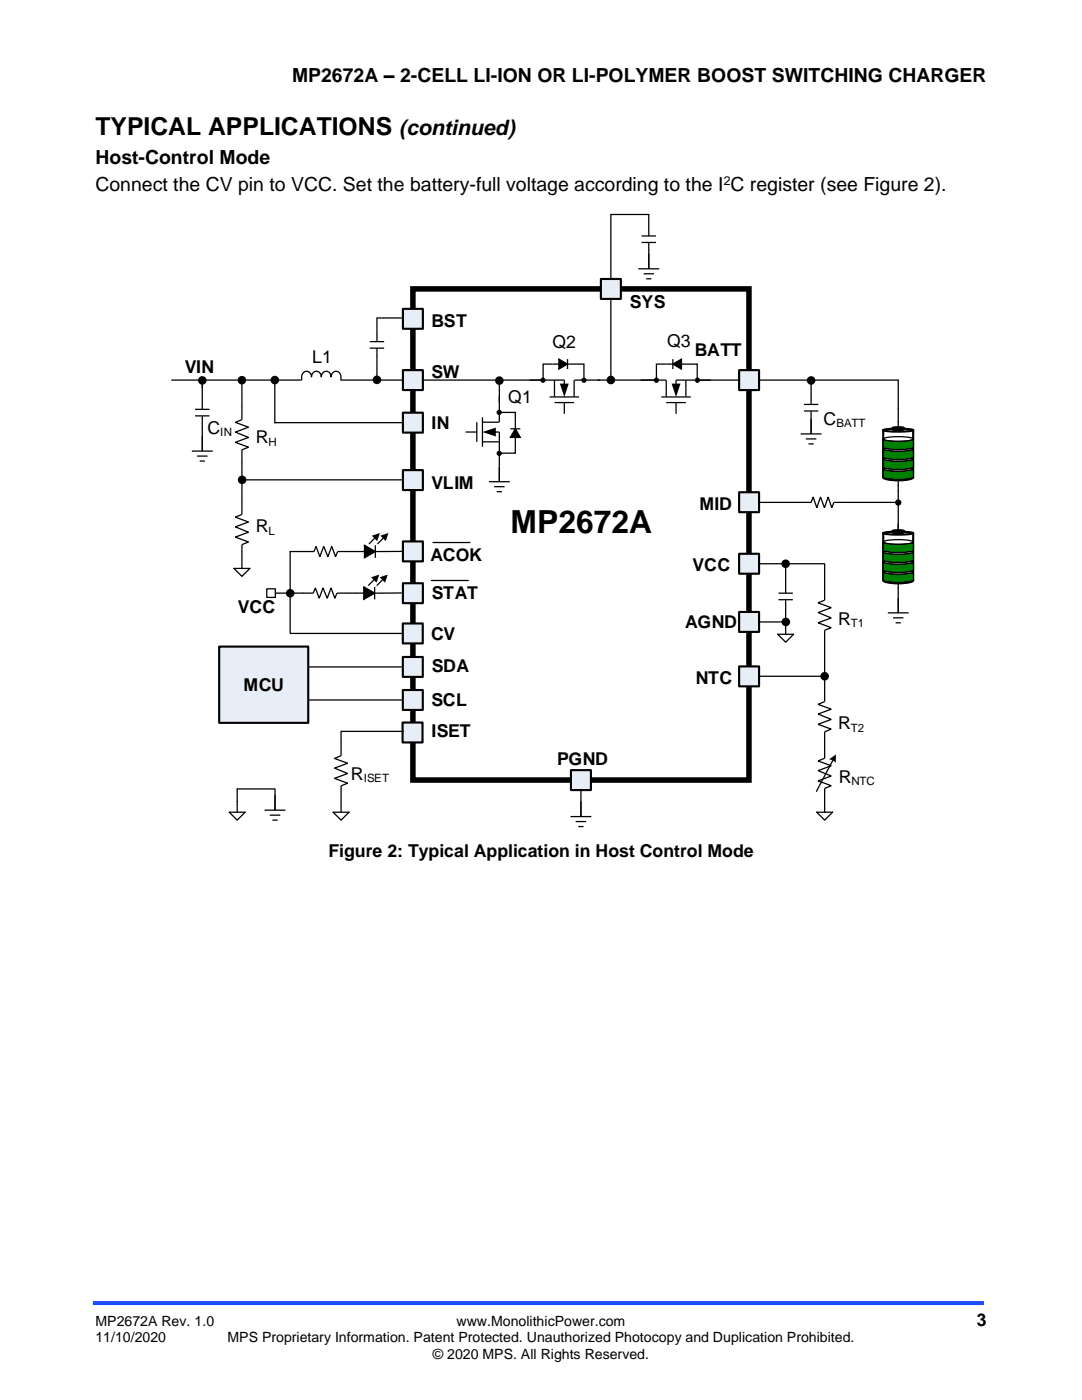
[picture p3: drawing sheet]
<svg xmlns="http://www.w3.org/2000/svg" width="216mm" height="279mm" viewBox="0 0 216 279" stroke-linecap="round" stroke-linejoin="round" font-family="sans-serif">
<path d="M18.5 260.1h177.8" fill="none" stroke="#1c4eff" stroke-width=".8" stroke-linecap="butt"/>
<path d="M82.4 58.2l.5-.5v98l-.5-.6h67l-.5 .6v-98l.5 .5zM81.8 57.1h68.2v99.1h-68.2z" fill="#000"/>
<path d="M34.2 75.9h25.9M40.4 75.9v4.3M60.2 75.9a1.31 1.31 0 0 1 .9-1.8 1.08 1.08 0 0 1 1.1 1.2 1 1 0 0 1 .9-1.2 1 1 0 0 1 1 1.2 1 1 0 0 1 1-1.2 1 1 0 0 1 1 1.2 1 1 0 0 1 1-1.2 1 1 0 0 1 .9 1.2v.6M75.2 63.5v3.2M84.4 75.9h24.3M99.6 76v4.2M119.3 75.9h11.2M138.8 75.9h40.4M161.8 75.9v3.3M60.6 110.1h2l.5-1.1 .7 2.1 .8-2.1 .8 2.1 .8-2.1 .8 2.1 .4-1h3.7" fill="none" stroke="#000" stroke-width=".25"/>
<g fill="#000">
<circle cx="40.4" cy="75.9" r=".86"/>
<circle cx="99.6" cy="76" r=".86"/>
<circle cx="161.8" cy="75.9" r=".86"/>
</g>
<path d="M147.5 73.9h4v3.9h-4z" fill-rule="evenodd" fill="#e8eef7"/>
<path d="M147.5 73.9h4v3.9h-4z" fill="none" stroke="#000" stroke-width=".42"/>
<path d="M121.9 42.8v33" fill="none" stroke="#000" stroke-width=".25"/>
<circle cx="121.9" cy="75.8" r=".86" fill="#000"/>
<path d="M119.9 55.7h4v4h-4z" fill-rule="evenodd" fill="#e8eef7"/>
<path d="M119.9 55.7h4v4h-4z" fill="none" stroke="#000" stroke-width=".42"/>
<path d="M121.9 42.8h7.6M75.2 71.1v4.7M75.2 63.5h7.3" fill="none" stroke="#000" stroke-width=".25"/>
<circle cx="75.2" cy="75.8" r=".86" fill="#000"/>
<path d="M113.9 153.7h4v4h-4z" fill-rule="evenodd" fill="#e8eef7"/>
<path d="M176.2 85.8a15.1 15.1 0 0 1 6 0M113.9 153.7h4v4h-4z" fill="none" stroke="#000" stroke-width=".42"/>
<path d="M48.3 75.9v5.2M48.3 95.8h32.1M151.7 135h12.9" fill="none" stroke="#000" stroke-width=".25"/>
<g fill="#000">
<circle cx="48.3" cy="75.9" r=".86"/>
<circle cx="48.3" cy="95.8" r=".86"/>
<circle cx="164.6" cy="135" r=".86"/>
</g>
<path d="M178.1 85.4h2.2v.3h-2.2z" fill-rule="evenodd" fill="#fff"/>
<path d="M176.2 85.8a15.1 15.1 0 0 0 6 0v9.5a4.3 4.3 0 0 1-3 .6l-1.5-.1a1.85 1.85 0 0 1-1.5-.5zM178.1 85.4l.1 .4h1h1l.1-.4M178.1 85.4l1.1 .1 1.1-.1M178.1 85.4l1.1-.1 1.1 .1" fill="none" stroke="#000" stroke-width=".42"/>
<path d="M176.2 93.6v1.6M176.3 93.5a12.1 12.1 0 0 1 5.8 0l.1 .1a9 9 0 0 1-5.1 .3l-.8-.2-.1-.1zM176.3 95.1a12.1 12.1 0 0 1 5.8 0l.1 .1a9 9 0 0 1-5.1 .3l-.8-.2-.1-.1zM179.2 95.9v2.1M179.2 81.5v3.8M182.2 93.6v1.6" fill="none" stroke="#000" stroke-width=".25"/>
<path d="M176.2 93.6a9 9 0 0 0 5.1 .3l.9-.3v1.6a9 9 0 0 1-5.1 .3l-.9-.3z" fill-rule="evenodd" fill="#008000"/>
<path d="M176.2 91.6v1.6M176.2 93.6a9 9 0 0 0 5.1 .3l.9-.3v1.6a9 9 0 0 1-5.1 .3l-.9-.3zM176.3 91.5a12.1 12.1 0 0 1 5.8 0l.1 .1a9 9 0 0 1-5.1 .3l-.8-.2-.1-.1zM176.3 93.1a12.1 12.1 0 0 1 5.8 0l.1 .1a9 9 0 0 1-5.1 .3l-.8-.2-.1-.1zM182.2 91.6v1.6" fill="none" stroke="#000" stroke-width=".25"/>
<path d="M176.2 91.6a9 9 0 0 0 5.1 .3l.9-.3v1.6a9 9 0 0 1-5.1 .3l-.9-.3z" fill-rule="evenodd" fill="#008000"/>
<path d="M176.2 89.6v1.6M176.2 91.6a9 9 0 0 0 5.1 .3l.9-.3v1.6a9 9 0 0 1-5.1 .3l-.9-.3zM176.3 89.5a12.1 12.1 0 0 1 5.8 0l.1 .1a9 9 0 0 1-5.1 .3l-.8-.2-.1-.1zM176.3 91.1a12.2 12.2 0 0 1 5.8 0l.1 .1a9 9 0 0 1-5.1 .4l-.8-.3-.1-.1zM182.2 89.6v1.6" fill="none" stroke="#000" stroke-width=".25"/>
<path d="M176.2 89.6a9 9 0 0 0 5.1 .3l.9-.3v1.6a9 9 0 0 1-5.1 .4l-.9-.4z" fill-rule="evenodd" fill="#008000"/>
<path d="M176.2 87.6v1.6M176.2 89.6a9 9 0 0 0 5.1 .3l.9-.3v1.6a9 9 0 0 1-5.1 .4l-.9-.4zM176.3 87.5a12.1 12.1 0 0 1 5.8 0l.1 .1a9 9 0 0 1-5.1 .3l-.8-.2-.1-.1zM176.3 89.1a12.1 12.1 0 0 1 5.8 0l.1 .1a9 9 0 0 1-5.1 .4l-.8-.2-.1-.2zM182.2 87.6v1.6" fill="none" stroke="#000" stroke-width=".25"/>
<path d="M176.2 87.6a9 9 0 0 0 5.1 .3l.9-.3v1.6a9 9 0 0 1-5.1 .4l-.9-.4z" fill-rule="evenodd" fill="#008000"/>
<path d="M176.2 87.6a9 9 0 0 0 5.1 .3l.9-.3v1.6a9 9 0 0 1-5.1 .4l-.9-.4z" fill="none" stroke="#000" stroke-width=".25"/>
<path d="M176.2 106.4a15.1 15.1 0 0 1 6 0" fill="none" stroke="#000" stroke-width=".42"/>
<path d="M178.1 105.9h2.2v.3h-2.2z" fill-rule="evenodd" fill="#fff"/>
<path d="M176.2 106.4a15.2 15.2 0 0 0 6 0v9.4a4.3 4.3 0 0 1-3 .6l-1.5-.1a1.85 1.85 0 0 1-1.5-.5zM178.1 105.9l.1 .4 1 .1 1-.1 .1-.4M178.1 105.9l1.1 .2 1.1-.2M178.1 105.9l1.1-.1 1.1 .1" fill="none" stroke="#000" stroke-width=".42"/>
<path d="M176.2 114.1v1.6M176.3 114a12.1 12.1 0 0 1 5.8 0l.1 .1a9 9 0 0 1-5.1 .4l-.8-.2-.1-.2zM176.3 115.6a12.3 12.3 0 0 1 5.8 0l.1 .1a9 9 0 0 1-5.1 .4l-.8-.2-.1-.2zM179.2 104.5v1.4M179.2 116.4v2.9M182.2 114.1v1.6" fill="none" stroke="#000" stroke-width=".25"/>
<path d="M176.2 114.1a9 9 0 0 0 5.1 .4l.9-.4v1.6a9 9 0 0 1-5.1 .4l-.9-.4z" fill-rule="evenodd" fill="#008000"/>
<path d="M176.2 112.1v1.7M176.2 114.1a9 9 0 0 0 5.1 .4l.9-.4v1.6a9 9 0 0 1-5.1 .4l-.9-.4zM176.3 112a12.1 12.1 0 0 1 5.8 0l.1 .1a9 9 0 0 1-5.1 .4l-.8-.2-.1-.2zM176.3 113.6a12.1 12.1 0 0 1 5.8 0l.1 .2a9 9 0 0 1-5.1 .3l-.8-.2-.1-.1zM182.2 112.1v1.7" fill="none" stroke="#000" stroke-width=".25"/>
<path d="M176.2 112.1a9 9 0 0 0 5.1 .4l.9-.4v1.7a9 9 0 0 1-5.1 .3l-.9-.3z" fill-rule="evenodd" fill="#008000"/>
<path d="M176.2 110.2v1.6M176.2 112.1a9 9 0 0 0 5.1 .4l.9-.4v1.7a9 9 0 0 1-5.1 .3l-.9-.3zM176.3 110a12.1 12.1 0 0 1 5.8 0l.1 .2a9 9 0 0 1-5.1 .3l-.8-.2-.1-.1zM176.3 111.6a12.1 12.1 0 0 1 5.8 0l.1 .2a9 9 0 0 1-5.1 .3l-.8-.2-.1-.1zM182.2 110.2v1.6" fill="none" stroke="#000" stroke-width=".25"/>
<path d="M176.2 110.2a9 9 0 0 0 5.1 .3l.9-.3v1.6a9 9 0 0 1-5.1 .3l-.9-.3z" fill-rule="evenodd" fill="#008000"/>
<path d="M176.2 108.2v1.6M176.2 110.2a9 9 0 0 0 5.1 .3l.9-.3v1.6a9 9 0 0 1-5.1 .3l-.9-.3zM176.3 108a12.3 12.3 0 0 1 5.8 0l.1 .2a9 9 0 0 1-5.1 .3l-.8-.2-.1-.1zM176.3 109.7a12.1 12.1 0 0 1 5.8 0l.1 .1a9 9 0 0 1-5.1 .3l-.8-.2-.1-.1zM182.2 108.2v1.6" fill="none" stroke="#000" stroke-width=".25"/>
<path d="M176.2 108.2a9 9 0 0 0 5.1 .3l.9-.3v1.6a9 9 0 0 1-5.1 .3l-.9-.3z" fill-rule="evenodd" fill="#008000"/>
<g fill="none" stroke="#000" stroke-width=".25">
<path d="M179.2 75.8v5.7M179.2 98v6.5M159.9 100.3h2l.4-1.1 .7 2.1 .7-2.1 .8 2.1 .7-2.1 .8 2.1 .4-1h13.3M176.2 108.2a9 9 0 0 0 5.1 .3l.9-.3v1.6a9 9 0 0 1-5.1 .3l-.9-.3z"/>
<circle cx="179.2" cy="100.3" r=".5"/>
</g>
<circle cx="179.2" cy="100.3" r=".5" fill="#000"/>
<path d="M80.4 73.9h4v3.9h-4z" fill-rule="evenodd" fill="#e8eef7"/>
<path d="M80.4 73.9h4v3.9h-4z" fill="none" stroke="#000" stroke-width=".42"/>
<path d="M80.4 61.6h4v4h-4z" fill-rule="evenodd" fill="#e8eef7"/>
<path d="M80.4 61.6h4v4h-4z" fill="none" stroke="#000" stroke-width=".42"/>
<path d="M80.4 82.4h4v3.9h-4z" fill-rule="evenodd" fill="#e8eef7"/>
<path d="M80.4 82.4h4v3.9h-4z" fill="none" stroke="#000" stroke-width=".42"/>
<path d="M80.4 93.8h4v4h-4z" fill-rule="evenodd" fill="#e8eef7"/>
<path d="M80.4 93.8h4v4h-4z" fill="none" stroke="#000" stroke-width=".42"/>
<path d="M147.5 133h4v4h-4z" fill-rule="evenodd" fill="#e8eef7"/>
<path d="M147.5 133h4v4h-4z" fill="none" stroke="#000" stroke-width=".42"/>
<path d="M68 75.9h12.4M86.4 108.3h7.4" fill="none" stroke="#000" stroke-width=".25"/>
<path d="M147.5 98.2h4v4h-4z" fill-rule="evenodd" fill="#e8eef7"/>
<path d="M147.5 98.2h4v4h-4z" fill="none" stroke="#000" stroke-width=".42"/>
<path d="M151.4 100.3h8.5" fill="none" stroke="#000" stroke-width=".25"/>
<path d="M80.4 108.1h4v3.9h-4z" fill-rule="evenodd" fill="#e8eef7"/>
<path d="M80.4 108.1h4v3.9h-4z" fill="none" stroke="#000" stroke-width=".42"/>
<g fill="none" stroke="#000" stroke-width=".25">
<path d="M127.4 53.6h4.1M128 47.1h2.9M128 48.4h2.9M128.4 54.6h2.1M128.9 55.6h1.1M129.5 42.8v4.3M129.5 48.4v5.2M54.8 75.9v8.5M73.8 68.2h2.9M73.8 69.5h2.9M75.2 66.7v1.5M75.2 69.5v1.6"/>
<path d="M99.6 79.1v5.1M105.7 75.9h6.9v.9M109.7 79.2h5.8M110.6 75.9v3.2M111.5 71.7l1.7 1-1.7 1zM111.5 72.7h-3.1v3.2M113.2 71.7v2M113.2 72.7h3.3v3.2M114.6 75.9v3.3M114.6 75.9h5.1M127.8 75.9h5.1M132 79.2h5.8"/>
<path d="M132.9 75.9v3.3M134.2 72.7l1.8-1v2zM134.3 71.7v2M134.3 72.7h-3.3v3.2M136 72.7h3.1v3.2M136.9 75.9v3.2M141.8 75.9h-6.9v.9M161.8 79.2v1.5M38.3 90h4.1M38.9 81.7h2.9M38.9 83h2.9M39.3 91h2.1"/>
<path d="M39.8 92h1.1M40.4 80.2v1.5M40.4 83.1v6.9M48.3 81.1v2.7l-1.3 .5 2.6 1-2.6 .9 2.6 1.1-2.6 1 2.6 .9-1.3 .6v12.9l-1.3 .5 2.6 1-2.6 .9 2.6 1.1-2.6 1 2.6 1-1.3 .5v2.6M54.9 84.4h25.5M92.9 86.2h2.2M95.1 84.3v3.9M96.3 83.3v5.9M96.3 84.3h3.3M96.3 88.2h3.3M97.6 96.1h4.1M98.6 97.1h2.1"/>
<path d="M98.7 86.2h.9v9.9M99.1 98.1h1.1M99.6 82.3h3.2v3.3M101.8 85.6h2M102.8 85.6l1 1.7h-2zM102.8 87.3v3.1h-3.2M110.6 80.3h4M112.6 80.3v2.3M132.9 80.3h4M134.9 80.3v2.3M159.8 86.6h4.1M160.4 80.7h2.9"/>
<path d="M160.4 82h2.9M160.8 87.6h2.1M161.3 88.6h1.1M161.8 82.1v4.5M71.1 110.1h1.6M72.7 108.8l2.2 1.3-2.2 1.2zM74.9 107.3l-1.3 1.3M74.9 108.8v2.5M76.6 107.3l-1.3 1.3M80.4 110l-5.5 .1M151.5 112.5h12.9"/>
<circle cx="108.3" cy="75.9" r=".4"/>
<circle cx="116.5" cy="75.9" r=".4"/>
<circle cx="131" cy="75.9" r=".4"/>
<circle cx="139.2" cy="75.9" r=".4"/>
<circle cx="99.6" cy="82.3" r=".4"/>
<circle cx="99.6" cy="90.5" r=".4"/>
</g>
<g fill="#000">
<path d="M111.5 71.7l1.7 1-1.7 1zM111.7 76.6h1.8l-.9 2.6zM134 76.6h1.8l-.9 2.6zM134.2 72.7l1.8-1v2zM96.3 86.2l2.6-.9v1.8zM102.8 85.6l1 1.7h-2zM72.7 108.8l2.2 1.3-2.2 1.2zM74.2 106.9l1.6-.5-.5 1.6zM75.9 106.9l1.6-.5-.5 1.6z"/>
<circle cx="54.8" cy="75.9" r=".86"/>
<circle cx="108.3" cy="75.9" r=".4"/>
<circle cx="116.5" cy="75.9" r=".4"/>
<circle cx="131" cy="75.9" r=".4"/>
<circle cx="139.2" cy="75.9" r=".4"/>
<circle cx="99.6" cy="82.3" r=".4"/>
<circle cx="99.6" cy="90.5" r=".4"/>
</g>
<path d="M80.4 116.4h4v4h-4z" fill-rule="evenodd" fill="#e8eef7"/>
<path d="M80.4 116.4h4v4h-4z" fill="none" stroke="#000" stroke-width=".42"/>
<path d="M53.2 117.5h1.7v1.7h-1.7zM54.9 118.4h7.6l.4-1.1 .8 2.1 .8-2.1 .8 2.1 .8-2.1 .7 2.1 .4-1h5.4M60.6 110.1h-2.7v8.3M72.6 117.1l2.2 1.3-2.2 1.2zM74.7 115.6l-1.2 1.3M74.8 117.1v2.5M76.4 115.6l-1.2 1.3M80.1 118.3l-5.3 .1M86.1 115.9h7.3" fill="none" stroke="#000" stroke-width=".25"/>
<g fill="#000">
<path d="M72.6 117.1l2.2 1.3-2.2 1.2zM74.1 115.2l1.6-.5-.6 1.6zM75.8 115.2l1.6-.5-.6 1.6z"/>
<circle cx="57.9" cy="118.4" r=".86"/>
</g>
<path d="M147.5 110.5h4v4h-4z" fill-rule="evenodd" fill="#e8eef7"/>
<path d="M147.5 110.5h4v4h-4z" fill="none" stroke="#000" stroke-width=".42"/>
<path d="M155.3 118.4h2.9M155.3 119.7h2.9M156.8 112.5v5.9M156.8 119.7v4.8M164.6 112.5v7.3l-1.4 .5 2.7 1-2.7 1 2.7 1-2.7 1 2.7 1-1.3 .5v14.2l-1.4 .6 2.7 .9-2.7 1 2.7 1.1-2.7 .9 2.7 1-1.3 .6v5.2l-1.4 .6 2.7 .9-2.7 1 2.7 1.1-2.7 .9 2.7 1-1.3 .5v2.7M166.3 151.6l-3.4 6.3" fill="none" stroke="#000" stroke-width=".25"/>
<g fill="#000">
<path d="M165.4 151.6l1.4-1v1.7a1.71 1.71 0 0 0-1.4-.7z" fill-rule="evenodd"/>
<circle cx="156.8" cy="112.5" r=".86"/>
</g>
<path d="M80.4 124.4h4v4h-4z" fill-rule="evenodd" fill="#e8eef7"/>
<path d="M80.4 124.4h4v4h-4z" fill="none" stroke="#000" stroke-width=".42"/>
<path d="M80.3 144.2h4v4h-4z" fill-rule="evenodd" fill="#e8eef7"/>
<path d="M80.3 144.2h4v4h-4z" fill="none" stroke="#000" stroke-width=".42"/>
<path d="M68.1 145.9v4.9l-1.4 .6 2.7 .9-2.7 1 2.7 1.1-2.7 .9 2.7 1-1.3 .5v3.2M68.2 146h12.3" fill="none" stroke="#000" stroke-width=".25"/>
<path d="M147.5 122.1h4v4h-4z" fill-rule="evenodd" fill="#e8eef7"/>
<path d="M147.5 122.1h4v4h-4z" fill="none" stroke="#000" stroke-width=".42"/>
<path d="M57.9 118.4v8M58 126.4h22.4M151.5 124.1h5.3M115.9 157.7v5.3M113.8 163h4.2M114.9 164h2.1M115.4 165h1" fill="none" stroke="#000" stroke-width=".25"/>
<circle cx="156.8" cy="124.1" r=".86" fill="#000"/>
<path d="M80.4 131.1h4v4h-4z" fill-rule="evenodd" fill="#e8eef7"/>
<path d="M80.4 131.1h4v4h-4z" fill="none" stroke="#000" stroke-width=".42"/>
<path d="M80.4 137.7h4v4h-4z" fill-rule="evenodd" fill="#e8eef7"/>
<path d="M80.4 137.7h4v4h-4z" fill="none" stroke="#000" stroke-width=".42"/>
<path d="M43.7 129h17.8v15.3h-17.8z" fill-rule="evenodd" fill="#e8eef7"/>
<path d="M43.7 129h17.8v15.3h-17.8z" fill="none" stroke="#000" stroke-width=".42"/>
<g fill="none" stroke="#000" stroke-width=".25">
<path d="M46.7 113.4h3.2l-1.6 1.6zM48.3 111.3v2.1M179.2 119.3v3M61.7 133.1h18.7M61.7 139.7h18.7M155.2 126.6h3.2l-1.6 1.6zM156.8 124.5v2.1M177.1 122.3h4.2M178.2 123.3h2.1M178.7 124.3h1.1M54.9 157.5v4.2M54.9 157.5h-7.6v4.6"/>
<path d="M68.1 160v2.1M164.6 160v2.1M45.7 162.1h3.2l-1.6 1.6zM52.8 161.7h4.2M53.8 162.7h2.1M54.4 163.7h1M66.5 162.1h3.1l-1.5 1.6zM163 162.1h3.1l-1.5 1.6z"/>
</g>
<text font-size="6.3" x="101.9" y="106.4">MP2672A</text>
<text font-size="4.9" x="19" y="27">TYPICAL APPLICATIONS</text>
<text font-size="4.2" x="79.7" y="27">(continued)</text>
<g font-size="3.9">
<text x="58.3" y="16.3">MP2672A – 2-CELL LI-ION OR LI-POLYMER BOOST SWITCHING CHARGER</text>
<text x="19" y="32.7">Host-Control Mode</text>
<text x="19" y="38.2">Connect the CV pin to VCC. Set the battery-full voltage according to the I C register (see Figure 2).</text>
</g>
<g font-size="3.5">
<text x="86.1" y="65.2">BST</text>
<text x="125.7" y="61.6">SYS</text>
<text x="110.3" y="69.4">Q2</text>
<text x="133.1" y="69.2">Q3</text>
<text x="138.6" y="71">BATT</text>
<text x="36.8" y="74.5">VIN</text>
<text x="62.3" y="72.4">L1</text>
<text x="86.1" y="75.4">SW</text>
<text x="101.4" y="80.5">Q1</text>
<text x="41.4" y="86.6">C</text>
<text x="51" y="88.5">R</text>
<text x="86.1" y="85.6">IN</text>
<text x="164.3" y="84.8">C</text>
<text x="86.1" y="97.7">VLIM</text>
<text x="139.6" y="101.8">MID</text>
<text x="51" y="106.2">R</text>
<text x="85.9" y="111.9">ACOK</text>
<text x="138.2" y="113.9">VCC</text>
<text x="86.2" y="119.6">STAT</text>
<text x="47.5" y="122.4">VCC</text>
<text x="136.7" y="125.3">AGND</text>
<text x="167.2" y="124.7">R</text>
<text x="86" y="127.7">CV</text>
<text x="48.6" y="137.8">MCU</text>
<text x="86.1" y="134.2">SDA</text>
<text x="138.8" y="136.5">NTC</text>
<text x="86.1" y="140.8">SCL</text>
<text x="86.1" y="147.2">ISET</text>
<text x="167.2" y="145.6">R</text>
<text x="70" y="155.6">R</text>
<text x="111.2" y="152.8">PGND</text>
<text x="167.4" y="156.2">R</text>
<text x="65.5" y="171">Figure 2: Typical Application in Host Control Mode</text>
<text x="194.9" y="264.5">3</text>
</g>
<g font-size="2.8">
<text x="19" y="264.5">MP2672A Rev. 1.0</text>
<text x="19" y="267.9">11/10/2020</text>
<text x="45.4" y="267.9">MPS Proprietary Information. Patent Protected. Unauthorized Photocopy and Duplication Prohibited.</text>
<text x="91.1" y="264.5">www.MonolithicPower.com</text>
<text x="86.4" y="271.2">© 2020 MPS. All Rights Reserved.</text>
</g>
<text font-size="2.5" x="144.4" y="37">2</text>
<g font-size="2.3">
<text x="44" y="87">IN</text>
<text x="53.6" y="89">H</text>
<text x="166.9" y="85.3">BATT</text>
<text x="53.6" y="106.7">L</text>
<text x="169.8" y="125.2">T1</text>
<text x="169.8" y="146.1">T2</text>
<text x="72.6" y="156.1">ISET</text>
<text x="169.9" y="156.7">NTC</text>
</g>
</svg>
